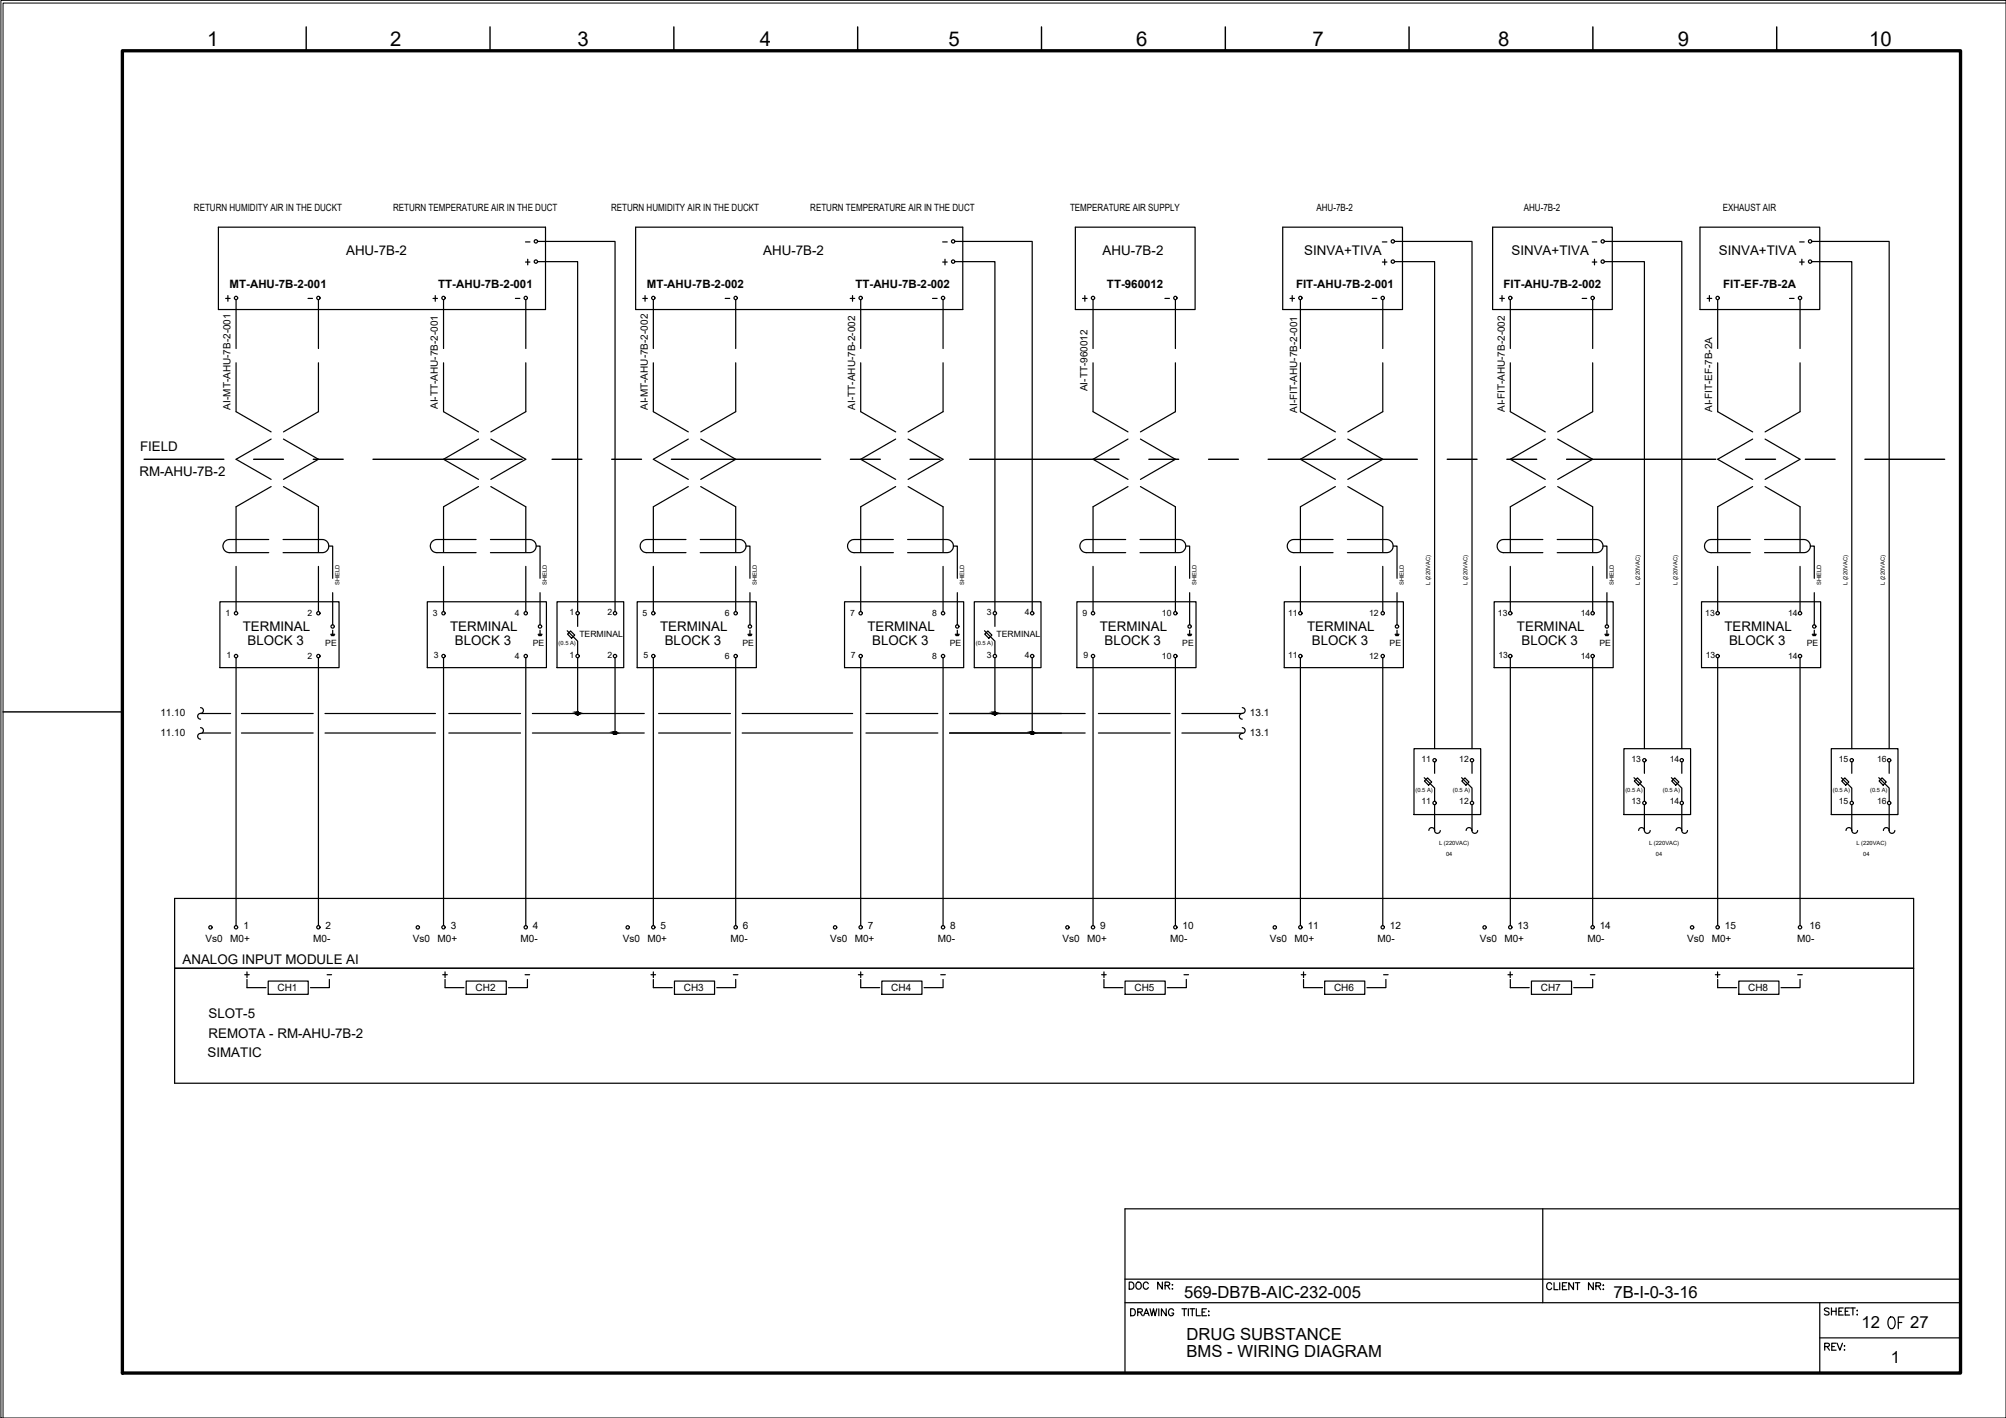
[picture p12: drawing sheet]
<svg xmlns="http://www.w3.org/2000/svg" width="420mm" height="297mm" viewBox="0 0 420 297" stroke-linecap="round" stroke-linejoin="round" font-family="sans-serif">
<!-- layer: G-TTLB-TTLB -->
<path d="M25.6 10.6h385v277h-385z" fill="none" stroke="#000" stroke-width=".7"/>
<!-- layer: G-TTLB-OTLN -->
<path d="M420.1 .6h-419.5v296.4" fill="none" stroke="#000" stroke-width=".21"/>
<!-- layer: G-TTLB-INDX -->
<path d="M64.1 5.6v5M102.6 5.6v5M141.1 5.6v5M179.6 5.6v5M218.1 5.6v5M256.6 5.6v5M295.1 5.6v5M333.6 5.6v5M372.1 5.6v5M.6 149.1h25" fill="none" stroke="#000" stroke-width=".3"/>
<!-- layer: LGSP IA4$0$LG_PLOT -->
<path d="M323.1 253.2v19.7M235.6 268h175M235.6 272.9h175M381.1 272.9v14.7M235.6 287.6h175M381.1 280.3h29.5" fill="none" stroke="#000" stroke-width=".25"/>
<!-- layer: LG_PLOT -->
<g fill="none" stroke="#000" stroke-width=".25">
<path d="M410.6 253.2h-175v34.4M236.8 274.2h.5a.78 .78 0 0 1 .5 .7 .78 .78 0 0 1-.5 .7h-.5zM238.3 274.9l.8-.1 .1-.5-.9-.1v1.4M238.8 274.9l.5 .7M239.5 275.6l.6-1.4 .6 1.4M239.8 275.1h.7M240.9 274.2l.3 1.4 .4-1.4 .3 1.4 .4-1.4M242.7 274.2v1.4M244.3 274.2v1.4l-1-1.4v1.4M245.8 274.5a.55 .55 0 0 0-.6-.3 .55 .55 0 0 0-.4 .5v.4a.53 .53 0 0 0 .5 .5 .53 .53 0 0 0 .5-.5h-.4M247.6 274.2h.9M248.1 274.2v1.4"/>
<path d="M248.9 274.2v1.4M249.2 274.2h1M249.7 274.2v1.4M250.6 274.2v1.4h.8M251.8 274.9h.5M252.7 274.2h-.9v1.4h.9M253.1 275.6h.1zM253.2 274.6v.2zM325 269a.54 .54 0 0 0-.6-.3 .54 .54 0 0 0-.4 .5v.4a.54 .54 0 0 0 .4 .6 .54 .54 0 0 0 .6-.4M325.5 268.7v1.5h.8M326.7 268.7v1.5M327.3 269.4h.5"/>
<path d="M328.2 268.7h-.9v1.5h.9M329.6 268.7v1.5l-1-1.5v1.5M329.9 268.7h1M330.4 268.7v1.5M333.7 268.7v1.5l-1-1.5v1.5M334.3 269.4l.8-.1 .2-.3-.4-.3h-.6v1.5M334.8 269.4l.5 .8M335.7 269.2h.2zM335.7 270.1h.2zM383.1 274.2a.54 .54 0 0 0-.5-.2 .54 .54 0 0 0-.5 .3l1 .7v.3l-.3 .2-.7-.2M383.6 274v1.5M383.6 274.7h1"/>
<path d="M384.6 274v1.5M385.1 274.7h.6M386.1 274h-1v1.5h1M386.5 274.7h.5M387.4 274h-.9v1.5h.9M387.6 274h1M388.1 274v1.5M389 274.5v.1zM389 275.3v.2zM382.2 282.1l.8-.1 .2-.3-.4-.3h-.6v1.4M382.7 282.1l.5 .7M383.7 282.1h.5"/>
<path d="M384.6 281.4h-.9v1.4h.9M384.8 281.4l.6 1.4 .5-1.4M386.3 281.9h.1zM386.3 282.8h.1z"/>
</g>
<!-- layer: I_LIMIT_LINE -->
<g fill="none" stroke="#000" stroke-width=".3">
<path d="M30.2 96.2h16.7M53.1 96.2h6.3M65.6 96.2h6.3M78.1 96.2h31.3M115.6 96.2h6.3M128.1 96.2h6.3M140.6 96.2h31.3M178.1 96.2h6.3M190.6 96.2h6.3M203.1 96.2h31.3M240.6 96.2h6.3M253.1 96.2h6.3"/>
<path d="M265.6 96.2h31.3M303.1 96.2h6.3M315.6 96.2h6.3M328.1 96.2h31.3M365.6 96.2h6.3M378.1 96.2h6.3M390.6 96.2h16.7"/>
</g>
<!-- layer: 0 -->
<g fill="none" stroke="#000" stroke-width=".25">
<path d="M112.6 54.8h8.4v73.3M112.6 50.6h16.2v77.5M200 54.8h8.4v73.3M200 50.6h16.2v77.5M292.1 54.8h8.4v102M292.1 50.6h16.2v106.2M336 54.8h8.4v102M336 50.6h16.3v106.2M379.5 54.8h8.4v102M379.5 50.6h16.2v106.2M121 137.8v11.7M128.8 137.8v15.8"/>
<path d="M208.4 137.8v11.7M216.2 137.8v15.8M42 149.5h6.3M42.4 153.6h5.9M50.6 149.5h15M50.6 153.6h15M68.1 149.5h23.1M68.1 153.6h23.1M94 149.5h15M94 153.6h15M111.5 149.5h23.4M111.5 153.6h23.4"/>
<path d="M137.9 149.5h15.1M137.9 153.6h15.1M155.4 149.5h23.2M155.4 153.6h23.2M181.4 149.5h15M181.4 153.6h15M198.9 149.5h28.4M198.9 153.6h28.4M230.1 149.5h15M230.1 153.6h15M247.5 149.5h12.7M247.5 153.6h12.7"/>
<path d="M300.5 168.6v5.4M308.3 168.6v5.4M344.4 168.6v5.4M352.3 168.6v5.4M387.9 168.6v5.4M395.7 168.6v5.4M400.8 188.2v38.7"/>
<circle cx="121" cy="149.5" r=".31"/>
<circle cx="128.8" cy="153.5" r=".31"/>
<circle cx="208.4" cy="149.5" r=".31"/>
<circle cx="216.2" cy="153.5" r=".31"/>
</g>
<!-- layer: I_DATA -->
<g fill="none" stroke="#000" stroke-width=".25">
<path d="M45.7 47.6h68.6v17.2h-68.6zM110.1 54.9h.9M110.5 54.3v1.2M133.1 47.6h68.6v17.2h-68.6zM197.4 54.9h1M197.9 54.3v1.2M225.2 47.6h25.1v17.2h-25.1zM268.7 47.6h25.1v17.2h-25.1zM289.5 54.9h1M290 54.3v1.2M312.6 47.6h25.1v17.2h-25.1zM333.5 54.9h1"/>
<path d="M334 54.3v1.2M356.1 47.6h25v17.2h-25zM376.9 54.9h1M377.4 54.3v1.2M90.7 62.5h.9M91.2 61.9v1.2M226.7 62.5h1M227.2 61.9v1.2M46.1 126.1h24.9v13.8h-24.9zM69.3 132.9h.8M69.3 133h.7M69.4 133.1h.6"/>
<path d="M69.7 132v.9M89.5 126.1h24.9v13.8h-24.9zM112.7 132.9h.8M112.8 133h.7M112.9 133.1h.5M113.1 132v.9M116.7 126.1h13.9v13.8h-13.9zM133.5 126.1h24.9v13.8h-24.9zM156.7 132.9h.8M156.7 133h.7M156.8 133.1h.5M157.1 132v.9"/>
<path d="M176.9 126.1h24.9v13.8h-24.9zM200.1 132.9h.8M200.2 133h.7M200.2 133.1h.6M200.5 132v.9M204.1 126.1h13.9v13.8h-13.9zM225.6 126.1h24.9v13.8h-24.9zM248.8 132.9h.8M248.8 133h.7M248.9 133.1h.5M249.2 132v.9M269 126.1h24.9v13.8h-24.9z"/>
<path d="M292.2 132.9h.8M292.3 133h.6M292.4 133.1h.5M292.6 132v.9M312.9 126.1h25v13.8h-25zM336.1 132.9h.9M336.2 133h.7M336.3 133.1h.5M336.6 132v.9M356.4 126.1h24.9v13.8h-24.9zM379.6 132.9h.8M379.7 133h.6"/>
<path d="M379.7 133.1h.6M380 132v.9M296.2 156.8h13.9v13.8h-13.9zM340.1 156.8h14v13.8h-14zM383.6 156.8h13.9v13.8h-13.9zM400.8 188.2h-364.2v38.7h364.2M36.6 202.8h364.2M51.3 204.2h.9M51.7 205.2v1.7h4M51.7 203.6v1.2M56.2 205.5h8.4v2.8h-8.4zM69 205.2v1.7h-4"/>
<path d="M93.2 206.9h4M97.6 205.5h8.4v2.8h-8.4zM110.5 205.2v1.7h-4M136.8 206.9h4M141.3 205.5h8.4v2.8h-8.4zM154.1 205.2v1.7h-4M180.3 206.9h4M184.7 205.5h8.4v2.8h-8.4zM197.5 205.2v1.7h-4M230.7 204.2h1M231.2 203.6v1.2M231.2 205.2v1.7h4"/>
<path d="M235.6 205.5h8.5v2.8h-8.5zM248.5 205.2v1.7h-4M272.5 204.2h1M273 205.2v1.7h4M273 203.6v1.2M277.5 205.5h8.4v2.8h-8.4zM290.3 205.2v1.7h-4M315.8 204.2h1M316.3 203.6v1.2M316.3 205.2v1.7h4M320.8 205.5h8.4v2.8h-8.4zM333.6 205.2v1.7h-4"/>
<path d="M359.3 204.2h.9M359.7 203.6v1.2M359.8 205.2v1.7h3.9M364.2 205.5h8.4v2.8h-8.4zM377 205.2v1.7h-4"/>
<circle cx="112.2" cy="54.8" r=".35"/>
<circle cx="199.6" cy="54.8" r=".35"/>
<circle cx="291.7" cy="54.8" r=".35"/>
<circle cx="335.7" cy="54.8" r=".35"/>
<circle cx="379.1" cy="54.8" r=".35"/>
<circle cx="92.9" cy="62.4" r=".35"/>
<circle cx="228.9" cy="62.4" r=".35"/>
<circle cx="49.4" cy="128.5" r=".35"/>
<circle cx="49.4" cy="137.4" r=".35"/>
<circle cx="66.7" cy="128.5" r=".35"/>
<circle cx="66.7" cy="137.4" r=".35"/>
<circle cx="69.7" cy="131.2" r=".35"/>
<circle cx="92.9" cy="128.5" r=".35"/>
<circle cx="92.9" cy="137.4" r=".35"/>
<circle cx="110.1" cy="137.4" r=".35"/>
<circle cx="110.1" cy="128.5" r=".35"/>
<circle cx="113.1" cy="131.2" r=".35"/>
<circle cx="121" cy="128.5" r=".35"/>
<circle cx="121" cy="137.4" r=".35"/>
<circle cx="128.8" cy="128.5" r=".35"/>
<circle cx="128.8" cy="137.4" r=".35"/>
<circle cx="136.8" cy="137.4" r=".35"/>
<circle cx="136.8" cy="128.5" r=".35"/>
<circle cx="154.1" cy="128.5" r=".35"/>
<circle cx="154.1" cy="137.4" r=".35"/>
<circle cx="157.1" cy="131.2" r=".35"/>
<circle cx="180.3" cy="128.5" r=".35"/>
<circle cx="180.3" cy="137.4" r=".35"/>
<circle cx="197.5" cy="137.4" r=".35"/>
<circle cx="197.5" cy="128.5" r=".35"/>
<circle cx="200.5" cy="131.2" r=".35"/>
<circle cx="208.4" cy="137.4" r=".35"/>
<circle cx="208.4" cy="128.5" r=".35"/>
<circle cx="216.2" cy="128.5" r=".35"/>
<circle cx="216.2" cy="137.4" r=".35"/>
<circle cx="228.9" cy="137.4" r=".35"/>
<circle cx="228.9" cy="128.5" r=".35"/>
<circle cx="246.2" cy="128.5" r=".35"/>
<circle cx="246.2" cy="137.4" r=".35"/>
<circle cx="249.2" cy="131.2" r=".35"/>
<circle cx="272.4" cy="128.5" r=".35"/>
<circle cx="272.4" cy="137.4" r=".35"/>
<circle cx="289.6" cy="137.4" r=".35"/>
<circle cx="289.6" cy="128.5" r=".35"/>
<circle cx="292.6" cy="131.2" r=".35"/>
<circle cx="316.3" cy="128.5" r=".35"/>
<circle cx="316.3" cy="137.4" r=".35"/>
<circle cx="333.6" cy="128.5" r=".35"/>
<circle cx="333.6" cy="137.4" r=".35"/>
<circle cx="336.6" cy="131.2" r=".35"/>
<circle cx="359.8" cy="137.4" r=".35"/>
<circle cx="359.8" cy="128.5" r=".35"/>
<circle cx="377" cy="128.5" r=".35"/>
<circle cx="377" cy="137.4" r=".35"/>
<circle cx="380" cy="131.2" r=".35"/>
<circle cx="300.5" cy="159.3" r=".35"/>
<circle cx="308.3" cy="159.3" r=".35"/>
<circle cx="344.4" cy="159.3" r=".35"/>
<circle cx="352.2" cy="159.3" r=".35"/>
<circle cx="387.8" cy="159.3" r=".35"/>
<circle cx="395.7" cy="159.3" r=".35"/>
<circle cx="300.5" cy="168.2" r=".35"/>
<circle cx="308.3" cy="168.2" r=".35"/>
<circle cx="344.4" cy="168.2" r=".35"/>
<circle cx="352.2" cy="168.2" r=".35"/>
<circle cx="387.8" cy="168.2" r=".35"/>
<circle cx="395.7" cy="168.2" r=".35"/>
<circle cx="44.1" cy="194.3" r=".35"/>
<circle cx="49.4" cy="194.2" r=".35"/>
<circle cx="66.7" cy="194.2" r=".35"/>
<circle cx="87.5" cy="194.3" r=".35"/>
<circle cx="92.9" cy="194.2" r=".35"/>
<circle cx="110.1" cy="194.2" r=".35"/>
<circle cx="131.5" cy="194.3" r=".35"/>
<circle cx="136.8" cy="194.2" r=".35"/>
<circle cx="154.1" cy="194.2" r=".35"/>
<circle cx="174.9" cy="194.3" r=".35"/>
<circle cx="180.3" cy="194.2" r=".35"/>
<circle cx="197.5" cy="194.2" r=".35"/>
<circle cx="223.6" cy="194.3" r=".35"/>
<circle cx="228.9" cy="194.2" r=".35"/>
<circle cx="246.2" cy="194.2" r=".35"/>
<circle cx="267" cy="194.3" r=".35"/>
<circle cx="272.4" cy="194.2" r=".35"/>
<circle cx="289.6" cy="194.2" r=".35"/>
<circle cx="310.9" cy="194.3" r=".35"/>
<circle cx="316.3" cy="194.2" r=".35"/>
<circle cx="333.6" cy="194.2" r=".35"/>
<circle cx="354.4" cy="194.3" r=".35"/>
<circle cx="359.8" cy="194.2" r=".35"/>
<circle cx="377" cy="194.2" r=".35"/>
</g>
<!-- layer: I_TABS -->
<g fill="none" stroke="#000" stroke-width=".25">
<path d="M49.4 62.8v10.2M49.4 76v10.2l7.4 4.3M66.7 62.8v10.2M66.7 76v10.2l-7.3 4.3M92.9 62.8v10.2M92.9 76v10.2l7.3 4.3M110.1 62.8v10.2M110.1 76v10.2l-7.3 4.3M136.8 62.8v10.2M136.8 76v10.2l7.4 4.3M154.1 62.8v10.2M154.1 76v10.2l-7.3 4.3"/>
<path d="M180.3 62.8v10.2M180.3 76v10.2l7.3 4.3M197.5 62.8v10.2M197.5 76v10.2l-7.3 4.3M228.9 62.8v10.2M228.9 76v10.2l7.4 4.3M246.2 62.8v10.2M246.2 76v10.2l-7.3 4.3M272.4 62.8v10.2M272.4 76v10.2l7.3 4.3M289.6 62.8v10.2M289.6 76v10.2l-7.3 4.3"/>
<path d="M316.3 62.8v10.2M316.3 76v10.2l7.4 4.3M333.6 62.8v10.2M333.6 76v10.2l-7.3 4.3M359.8 62.8v10.2M359.8 76v10.2l7.3 4.3M377 62.8v10.2M377 76v10.2l-7.3 4.3M56.8 92l-7.4 4.2 7.4 4.2M59.4 92l7.3 4.2-7.3 4.2M100.2 92l-7.3 4.2 7.3 4.2M102.8 92l7.3 4.2-7.3 4.2"/>
<path d="M144.2 92l-7.4 4.2 7.4 4.2M146.8 92l7.3 4.2-7.3 4.2M187.6 92l-7.3 4.2 7.3 4.2M190.2 92l7.3 4.2-7.3 4.2M236.3 92l-7.4 4.2 7.4 4.2M238.9 92l7.3 4.2-7.3 4.2M279.7 92l-7.3 4.2 7.3 4.2M282.3 92l7.3 4.2-7.3 4.2M323.7 92l-7.4 4.2 7.4 4.2M326.3 92l7.3 4.2-7.3 4.2M367.1 92l-7.3 4.2 7.3 4.2M369.7 92l7.3 4.2-7.3 4.2"/>
<path d="M49.4 118.6v9.5M56.3 113h-8.2a1.38 1.38 0 0 0-1.4 1.4 1.38 1.38 0 0 0 1.4 1.4h8.2M56.8 101.9l-7.4 4.3v9.4M59.3 113h8.2a1.38 1.38 0 0 1 1.4 1.4 1.38 1.38 0 0 1-1.4 1.4h-8.2M59.4 101.9l7.3 4.3v9.4M66.7 118.6v9.5M68.9 114.4h.8v6.7M92.9 118.6v9.5M99.7 113h-8.2a1.38 1.38 0 0 0-1.4 1.4 1.38 1.38 0 0 0 1.4 1.4h8.2M100.2 101.9l-7.3 4.3v9.4M102.7 113h8.2a1.38 1.38 0 0 1 1.4 1.4 1.38 1.38 0 0 1-1.4 1.4h-8.2M102.8 101.9l7.3 4.3v9.4"/>
<path d="M110.1 118.6v9.5M112.3 114.4h.8v6.7M136.8 118.6v9.5M143.7 113h-8.2a1.38 1.38 0 0 0-1.4 1.4 1.38 1.38 0 0 0 1.4 1.4h8.2M144.2 101.9l-7.4 4.3v9.4M146.7 113h8.2a1.38 1.38 0 0 1 1.4 1.4 1.38 1.38 0 0 1-1.4 1.4h-8.2M146.8 101.9l7.3 4.3v9.4M154.1 118.6v9.5M156.3 114.4h.8v6.7M180.3 118.6v9.5M187.1 113h-8.2a1.38 1.38 0 0 0-1.4 1.4 1.38 1.38 0 0 0 1.4 1.4h8.2M187.6 101.9l-7.3 4.3v9.4"/>
<path d="M190.1 113h8.2a1.38 1.38 0 0 1 1.4 1.4 1.38 1.38 0 0 1-1.4 1.4h-8.2M190.2 101.9l7.3 4.3v9.4M197.5 118.6v9.5M199.7 114.4h.8v6.7M228.9 118.6v9.5M235.8 113h-8.2a1.38 1.38 0 0 0-1.4 1.4 1.38 1.38 0 0 0 1.4 1.4h8.2M236.3 101.9l-7.4 4.3v9.4M238.8 113h8.2a1.38 1.38 0 0 1 1.4 1.4 1.38 1.38 0 0 1-1.4 1.4h-8.2M238.9 101.9l7.3 4.3v9.4M246.2 118.6v9.5M248.4 114.4h.8v6.7M272.4 118.6v9.5"/>
<path d="M279.2 113h-8.2a1.38 1.38 0 0 0-1.4 1.4 1.38 1.38 0 0 0 1.4 1.4h8.2M279.7 101.9l-7.3 4.3v9.4M282.2 113h8.2a1.38 1.38 0 0 1 1.4 1.4 1.38 1.38 0 0 1-1.4 1.4h-8.2M282.3 101.9l7.3 4.3v9.4M289.6 118.6v9.5M291.8 114.4h.8v6.7M316.3 118.6v9.5M323.2 113h-8.2a1.38 1.38 0 0 0-1.4 1.4 1.38 1.38 0 0 0 1.4 1.4h8.2M323.7 101.9l-7.4 4.3v9.4M326.2 113h8.2a1.38 1.38 0 0 1 1.4 1.4 1.38 1.38 0 0 1-1.4 1.4h-8.2M326.3 101.9l7.3 4.3v9.4M333.6 118.6v9.5"/>
<path d="M335.7 114.4h.9v6.7M359.8 118.6v9.5M366.6 113h-8.2a1.38 1.38 0 0 0-1.4 1.4 1.38 1.38 0 0 0 1.4 1.4h8.2M367.1 101.9l-7.3 4.3v9.4M369.6 113h8.2a1.38 1.38 0 0 1 1.4 1.4 1.38 1.38 0 0 1-1.4 1.4h-8.2M369.7 101.9l7.3 4.3v9.4M377 118.6v9.5M379.2 114.4h.8v6.7M49.4 137.8v56.1M66.7 137.8v56.1M69.7 124.1v6.8M92.9 137.8v56.1"/>
<path d="M110.1 137.8v56.1M113.1 124.1v6.8M136.8 137.8v56.1M154.1 137.8v56.1M157.1 124.1v6.8M180.3 137.8v56.1M197.5 137.8v56.1M200.5 124.1v6.8M228.9 137.8v56.1M246.2 137.8v56.1M249.2 124.1v6.8M272.4 137.8v56.1"/>
<path d="M289.6 137.8v56.1M292.6 124.1v6.8M316.3 137.8v56.1M333.6 137.8v56.1M336.6 124.1v6.8M359.8 137.8v56.1M377 137.8v56.1M380 124.1v6.8M42 148.2a.64 .64 0 0 1 .6 .8 .64 .64 0 0 1-.8 .5 .6 .6 0 0 0-.4 .7 .6 .6 0 0 0 .6 .5M42 152.4a.64 .64 0 0 1 .6 .8 .64 .64 0 0 1-.8 .5 .6 .6 0 0 0-.4 .7 .6 .6 0 0 0 .6 .4M260.2 148.2a.64 .64 0 0 1 .6 .8 .64 .64 0 0 1-.8 .5 .6 .6 0 0 0-.4 .7 .6 .6 0 0 0 .6 .5M260.2 152.4a.64 .64 0 0 1 .6 .8 .64 .64 0 0 1-.8 .5 .6 .6 0 0 0-.4 .7 .6 .6 0 0 0 .6 .4"/>
<path d="M299.3 174a.63 .63 0 0 1 .7-.6 .63 .63 0 0 1 .5 .8 .6 .6 0 0 0 .7 .4 .6 .6 0 0 0 .5-.6M307.1 174a.64 .64 0 0 1 .7-.6 .64 .64 0 0 1 .5 .8 .6 .6 0 0 0 .7 .4 .6 .6 0 0 0 .5-.6M343.2 174a.64 .64 0 0 1 .8-.6 .64 .64 0 0 1 .5 .8 .6 .6 0 0 0 .6 .4 .6 .6 0 0 0 .5-.6M351 174a.63 .63 0 0 1 .8-.6 .63 .63 0 0 1 .5 .8 .6 .6 0 0 0 .7 .4 .6 .6 0 0 0 .4-.6M386.7 174a.64 .64 0 0 1 .7-.6 .64 .64 0 0 1 .5 .8 .6 .6 0 0 0 .7 .4 .6 .6 0 0 0 .5-.6M394.5 174a.6 .6 0 0 1 .6-.6 .6 .6 0 0 1 .6 .6M395.7 174a.6 .6 0 0 0 .6 .6 .6 .6 0 0 0 .6-.6"/>
</g>
<!-- layer: EI-CTRL -->
<g fill="none" stroke="#000" stroke-width=".25">
<path d="M118.8 132.1l2.2 2.2v2.8M119.5 132.2l.9 .8-.7 .7-.8-.9zM121 128.8v2.4M206.2 132.1l2.2 2.2v2.8M206.2 132.8l.7-.6 .9 .8-.7 .7zM208.4 128.8v2.4M300.5 159.6v2.4M308.3 159.6v2.4M344.4 159.6v2.4M352.3 159.6v2.4M387.9 159.6v2.4M395.7 159.6v2.4"/>
<path d="M298.3 162.9l2.2 2.2v2.8M299 162.9l.9 .9-.7 .7-.9-.9zM306.1 162.9l2.2 2.2v2.8M306.2 163.6l.6-.7 .9 .9-.7 .7zM342.2 162.9l2.2 2.2v2.8M342.3 163.6l.7-.7 .8 .9-.6 .7zM350.1 162.9l2.2 2.2v2.8M350.8 162.9l.8 .9-.6 .7-.9-.9zM385.7 162.9l2.2 2.2v2.8M385.7 163.6l.7-.7 .8 .9-.6 .7zM393.5 162.9l2.2 2.2v2.8M394.2 162.9l.9 .9-.7 .7-.8-.9z"/>
</g>
<!-- layer: 0 -->
<g fill="#000" stroke="#000" stroke-width=".21">
<path d="M120.9 149.2h.1zM128.7 153.3h.1zM208.3 149.2h.1zM216.1 153.3h.1z"/>
<path d="M120.9 149.2h.1zM120.8 149.2h.2z"/>
<path d="M120.8 149.2h.2zM120.8 149.2h.2z"/>
<path d="M120.8 149.2l.2 .1zM120.8 149.2l.2 .1z"/>
<path d="M120.8 149.3h.2zM120.8 149.3h.2z"/>
<path d="M120.7 149.3l.3 .1zM120.7 149.3l.3 .1z"/>
<path d="M120.7 149.4h.3zM120.7 149.4h.3z"/>
<path d="M120.7 149.4l.3 .1zM120.7 149.4l.3 .1z"/>
<path d="M120.9 149.7h.2zM120.9 149.7l.1 .1z"/>
<path d="M121 149.2h.1zM121 149.2h.1z"/>
<path d="M121 149.2h.1zM121 149.2h.1z"/>
<path d="M120.9 149.7h.2zM120.9 149.7h.2z"/>
<path d="M121 149.2h.2zM121 149.2h.2z"/>
<path d="M121 149.2l.2 .1zM121 149.2l.2 .1z"/>
<path d="M120.8 149.7h.4zM120.8 149.7h.3z"/>
<path d="M120.8 149.7h.4zM120.8 149.7h.4z"/>
<path d="M121 149.3h.2zM121 149.3h.2z"/>
<path d="M121 149.3l.3 .1zM121 149.3l.3 .1z"/>
<path d="M120.7 149.6h.5zM120.7 149.6l.5 .1z"/>
<path d="M121 149.4h.3zM121 149.4h.3z"/>
<path d="M120.7 149.6h.6zM120.7 149.6h.5z"/>
<path d="M121 149.4l.3 .1zM121 149.4l.3 .1z"/>
<path d="M120.7 149.5h.6zM120.7 149.5h.6z"/>
<path d="M120.7 149.5h.6zM120.7 149.5l.6 .1z"/>
<path d="M128.7 153.3h.1zM128.7 153.3h.1z"/>
<path d="M128.7 153.3h.1zM128.6 153.3h.2z"/>
<path d="M128.6 153.3l.2 .1zM128.6 153.3l.2 .1z"/>
<path d="M128.6 153.4h.2zM128.6 153.4h.2z"/>
<path d="M128.6 153.4h.2zM128.6 153.4h.2z"/>
<path d="M128.5 153.4l.3 .1zM128.5 153.4l.3 .1z"/>
<path d="M128.5 153.5l.3 .1zM128.5 153.5l.3 .1z"/>
<path d="M128.7 153.8h.2zM128.7 153.8h.1z"/>
<path d="M128.8 153.3h.1zM128.8 153.3h.1z"/>
<path d="M128.8 153.3h.2zM128.8 153.3h.2z"/>
<path d="M128.7 153.8h.2zM128.7 153.8h.2z"/>
<path d="M128.8 153.3h.2zM128.8 153.3h.2z"/>
<path d="M128.6 153.8h.4zM128.6 153.8h.3z"/>
<path d="M128.8 153.3l.3 .1zM128.8 153.3l.3 .1z"/>
<path d="M128.6 153.7h.4zM128.6 153.7l.4 .1z"/>
<path d="M128.8 153.4h.3zM128.8 153.4h.3z"/>
<path d="M128.8 153.4h.3zM128.8 153.4h.3z"/>
<path d="M128.6 153.7h.5zM128.6 153.7h.4z"/>
<path d="M128.8 153.4l.3 .1zM128.8 153.4l.3 .1z"/>
<path d="M128.5 153.7h.6zM128.5 153.7h.6z"/>
<path d="M128.8 153.5l.3 .1zM128.8 153.5l.3 .1z"/>
<path d="M128.5 153.6h.6zM128.5 153.6h.6z"/>
<path d="M128.5 153.6h.6zM128.5 153.6l.6 .1z"/>
<path d="M208.3 149.2h.1zM208.2 149.2h.2z"/>
<path d="M208.2 149.2h.2zM208.2 149.2h.2z"/>
<path d="M208.2 149.2l.2 .1zM208.2 149.2l.2 .1z"/>
<path d="M208.2 149.3h.2zM208.2 149.3h.2z"/>
<path d="M208.1 149.3l.3 .1zM208.1 149.3l.3 .1z"/>
<path d="M208.1 149.4h.3zM208.1 149.4h.3z"/>
<path d="M208.1 149.4l.3 .1zM208.1 149.4l.3 .1z"/>
<path d="M208.3 149.7h.1zM208.3 149.7l.1 .1z"/>
<path d="M208.4 149.2h.1zM208.4 149.2h.1z"/>
<path d="M208.2 149.7h.3zM208.2 149.7h.2z"/>
<path d="M208.4 149.2h.2zM208.4 149.2h.2z"/>
<path d="M208.2 149.7h.4zM208.2 149.7h.3z"/>
<path d="M208.4 149.2l.2 .1zM208.4 149.2l.2 .1z"/>
<path d="M208.4 149.3h.2zM208.4 149.3h.2z"/>
<path d="M208.2 149.7h.4zM208.2 149.7h.4z"/>
<path d="M208.4 149.3l.3 .1zM208.4 149.3l.3 .1z"/>
<path d="M208.1 149.6h.5zM208.1 149.6l.5 .1z"/>
<path d="M208.4 149.4h.3zM208.4 149.4h.3z"/>
<path d="M208.4 149.4l.3 .1zM208.4 149.4l.3 .1z"/>
<path d="M208.1 149.5l.6 .1zM208.1 149.5l.6 .1z"/>
<path d="M208.1 149.6h.6zM208.1 149.6h.5z"/>
<path d="M208.1 149.5h.6zM208.1 149.5h.6z"/>
<path d="M216.1 153.3h.1zM216.1 153.3h.1z"/>
<path d="M216 153.3h.2zM216 153.3h.2z"/>
<path d="M216 153.3l.2 .1zM216 153.3l.2 .1z"/>
<path d="M216 153.4h.2zM216 153.4h.2z"/>
<path d="M215.9 153.4h.3zM215.9 153.4h.3z"/>
<path d="M215.9 153.4l.3 .1zM215.9 153.4l.3 .1z"/>
<path d="M215.9 153.5l.3 .1zM215.9 153.5l.3 .1z"/>
<path d="M216.1 153.8h.2zM216.1 153.8h.1z"/>
<path d="M216.2 153.3h.1zM216.2 153.3h.1z"/>
<path d="M216.2 153.3h.1zM216.2 153.3h.1z"/>
<path d="M216.2 153.3h.2zM216.2 153.3h.2z"/>
<path d="M216.1 153.8h.2zM216.1 153.8h.2z"/>
<path d="M216.2 153.3l.2 .1zM216.2 153.3l.2 .1z"/>
<path d="M216 153.8h.4zM216 153.8h.3z"/>
<path d="M216.2 153.4h.3zM216.2 153.4h.3z"/>
<path d="M216 153.7h.4zM216 153.7l.4 .1z"/>
<path d="M216.2 153.4h.3zM216.2 153.4h.3z"/>
<path d="M215.9 153.7h.6zM215.9 153.7h.5z"/>
<path d="M215.9 153.7h.6zM215.9 153.7h.6z"/>
<path d="M216.2 153.4l.3 .1zM216.2 153.4l.3 .1z"/>
<path d="M216.2 153.5l.3 .1zM216.2 153.5l.3 .1z"/>
<path d="M215.9 153.6h.6zM215.9 153.6h.6z"/>
<path d="M215.9 153.6h.6zM215.9 153.6l.6 .1z"/>
</g>
<path d="M.2 .1h420v296.9h-420z" fill="none" stroke="#000" stroke-width=".21"/>
<text font-size="5.7" x="394.4" y="279.4">OF</text>
<text font-size="4.4" x="235.7" y="271.3">DOC NR:</text>
<g font-size="4.3">
<text x="43.4" y="9.6">1</text>
<text x="81.7" y="9.6">2</text>
<text x="120.9" y="9.6">3</text>
<text x="159.2" y="9.6">4</text>
<text x="198.6" y="9.6">5</text>
<text x="238" y="9.6">6</text>
<text x="274.9" y="9.6">7</text>
<text x="313.8" y="9.6">8</text>
<text x="351.4" y="9.6">9</text>
<text x="391.5" y="9.6">10</text>
</g>
<g font-size="4">
<text x="46.2" y="64.2">+</text>
<text x="133.7" y="64.2">+</text>
<text x="177.1" y="64.2">+</text>
<text x="269.2" y="64.2">+</text>
<text x="313.3" y="64.2">+</text>
<text x="356.7" y="64.2">+</text>
<text x="91.7" y="206">+</text>
<text x="135.5" y="206">+</text>
<text x="178.9" y="206">+</text>
</g>
<g font-size="3.5">
<text x="248" y="271.9">569-DB7B-AIC-232-005</text>
<text x="338" y="272">7B-I-0-3-16</text>
<text x="248.5" y="280.7">DRUG SUBSTANCE</text>
<text x="389.9" y="278.2">12</text>
<text x="400.1" y="278.2">27</text>
<text x="248.5" y="284.3">BMS - WIRING DIAGRAM</text>
<text x="396.1" y="285.6">1</text>
</g>
<g font-size="2.8">
<text x="72.5" y="53.4">AHU-7B-2</text>
<text x="159.9" y="53.4">AHU-7B-2</text>
<text x="230.9" y="53.4">AHU-7B-2</text>
<text x="273.2" y="53.4">SINVA+TIVA</text>
<text x="316.6" y="53.4">SINVA+TIVA</text>
<text x="360" y="53.4">SINVA+TIVA</text>
<text x="29.3" y="94.5">FIELD</text>
<text x="29.2" y="99.6">RM-AHU-7B-2</text>
<text x="50.8" y="132.2">TERMINAL</text>
<text x="51.8" y="135.1">BLOCK 3</text>
<text x="94.3" y="132.2">TERMINAL</text>
<text x="95.3" y="135.1">BLOCK 3</text>
<text x="138.2" y="132.2">TERMINAL</text>
<text x="139.2" y="135.1">BLOCK 3</text>
<text x="181.7" y="132.2">TERMINAL</text>
<text x="182.7" y="135.1">BLOCK 3</text>
<text x="230.3" y="132.2">TERMINAL</text>
<text x="231.3" y="135.1">BLOCK 3</text>
<text x="273.8" y="132.2">TERMINAL</text>
<text x="274.8" y="135.1">BLOCK 3</text>
<text x="317.7" y="132.2">TERMINAL</text>
<text x="318.7" y="135.1">BLOCK 3</text>
<text x="361.2" y="132.2">TERMINAL</text>
<text x="362.2" y="135.1">BLOCK 3</text>
<text x="38.2" y="201.9">ANALOG INPUT MODULE AI</text>
<text x="43.7" y="213.3">SLOT-5</text>
<text x="43.5" y="221.3">SIMATIC</text>
<text x="43.7" y="217.5">REMOTA - RM-AHU-7B-2</text>
</g>
<g font-size="2.6">
<text x="109" y="51.9">-</text>
<text x="196.5" y="51.9">-</text>
<text x="288.6" y="51.9">-</text>
<text x="332.7" y="51.9">-</text>
<text x="376.1" y="51.9">-</text>
<text x="63.5" y="63.9">-</text>
<text x="106.9" y="63.9">-</text>
<text x="151" y="63.9">-</text>
<text x="194.4" y="63.9">-</text>
<text x="243.1" y="63.9">-</text>
<text x="286.5" y="63.9">-</text>
<text x="330.6" y="63.9">-</text>
<text x="373.9" y="63.9">-</text>
<text x="67.7" y="205.3">-</text>
<text x="109" y="205.3">-</text>
<text x="152.8" y="205.3">-</text>
<text x="196.1" y="205.3">-</text>
<text x="246.9" y="205.3">-</text>
<text x="288.9" y="205.3">-</text>
<text x="332.3" y="205.3">-</text>
<text x="375.7" y="205.3">-</text>
</g>
<g font-size="2.4">
<text x="48.1" y="60.3">MT-AHU-7B-2-001</text>
<text x="91.8" y="60.3">TT-AHU-7B-2-001</text>
<text x="135.5" y="60.3">MT-AHU-7B-2-002</text>
<text x="179.2" y="60.3">TT-AHU-7B-2-002</text>
<text x="231.9" y="60.3">TT-960012</text>
<text x="271.5" y="60.3">FIT-AHU-7B-2-001</text>
<text x="314.9" y="60.3">FIT-AHU-7B-2-002</text>
<text x="360.9" y="60.3">FIT-EF-7B-2A</text>
</g>
<g font-size="2.1">
<text x="40.6" y="44.2">RETURN HUMIDITY AIR IN THE DUCKT</text>
<text x="82.3" y="44.2">RETURN TEMPERATURE AIR IN THE DUCT</text>
<text x="128" y="44.2">RETURN HUMIDITY AIR IN THE DUCKT</text>
<text x="169.7" y="44.2">RETURN TEMPERATURE AIR IN THE DUCT</text>
<text x="224.1" y="44.2">TEMPERATURE AIR SUPPLY</text>
<text x="275.7" y="44.2">AHU-7B-2</text>
<text x="319.2" y="44.2">AHU-7B-2</text>
<text x="360.8" y="44.2">EXHAUST AIR</text>
<text x="227.8" y="81.9" transform="rotate(-90 227.8 81.9)">AI-TT-960012</text>
<text x="48.3" y="85.8" transform="rotate(-90 48.3 85.8)">AI-MT-AHU-7B-2-001</text>
<text x="91.7" y="85.7" transform="rotate(-90 91.7 85.7)">AI-TT-AHU-7B-2-001</text>
<text x="135.7" y="85.9" transform="rotate(-90 135.7 85.9)">AI-MT-AHU-7B-2-002</text>
<text x="179.1" y="85.8" transform="rotate(-90 179.1 85.8)">AI-TT-AHU-7B-2-002</text>
<text x="271.7" y="86.5" transform="rotate(-90 271.7 86.5)">AI-FIT-AHU-7B-2-001</text>
<text x="315.2" y="86.3" transform="rotate(-90 315.2 86.3)">AI-FIT-AHU-7B-2-002</text>
<text x="358.6" y="86.3" transform="rotate(-90 358.6 86.3)">AI-FIT-EF-7B-2A</text>
<text x="33.6" y="150">11.10</text>
<text x="261.8" y="150">13.1</text>
<text x="33.6" y="154.2">11.10</text>
<text x="261.8" y="154.2">13.1</text>
<text x="43.1" y="197.3">Vs0</text>
<text x="48.2" y="197.3">M0+</text>
<text x="51" y="194.7">1</text>
<text x="65.6" y="197.3">M0-</text>
<text x="68.2" y="194.7">2</text>
<text x="86.5" y="197.3">Vs0</text>
<text x="91.7" y="197.3">M0+</text>
<text x="94.4" y="194.7">3</text>
<text x="109.1" y="197.3">M0-</text>
<text x="111.6" y="194.7">4</text>
<text x="130.5" y="197.3">Vs0</text>
<text x="135.6" y="197.3">M0+</text>
<text x="138.4" y="194.7">5</text>
<text x="153" y="197.3">M0-</text>
<text x="155.6" y="194.7">6</text>
<text x="173.9" y="197.3">Vs0</text>
<text x="179" y="197.3">M0+</text>
<text x="181.8" y="194.7">7</text>
<text x="196.4" y="197.3">M0-</text>
<text x="199" y="194.7">8</text>
<text x="222.5" y="197.3">Vs0</text>
<text x="227.7" y="197.3">M0+</text>
<text x="230.5" y="194.7">9</text>
<text x="245.1" y="197.3">M0-</text>
<text x="247.7" y="194.7">10</text>
<text x="266" y="197.3">Vs0</text>
<text x="271.1" y="197.3">M0+</text>
<text x="273.9" y="194.7">11</text>
<text x="288.5" y="197.3">M0-</text>
<text x="291.1" y="194.7">12</text>
<text x="309.9" y="197.3">Vs0</text>
<text x="315.1" y="197.3">M0+</text>
<text x="317.9" y="194.7">13</text>
<text x="332.5" y="197.3">M0-</text>
<text x="335.1" y="194.7">14</text>
<text x="353.4" y="197.3">Vs0</text>
<text x="358.5" y="197.3">M0+</text>
<text x="361.3" y="194.7">15</text>
<text x="376.4" y="197.3">M0-</text>
<text x="379" y="194.7">16</text>
<text x="58.1" y="207.7">CH1</text>
<text x="99.6" y="207.7">CH2</text>
<text x="143.2" y="207.7">CH3</text>
<text x="186.7" y="207.7">CH4</text>
<text x="237.6" y="207.7">CH5</text>
<text x="279.4" y="207.7">CH6</text>
<text x="322.7" y="207.7">CH7</text>
<text x="366.2" y="207.7">CH8</text>
</g>
<g font-size="1.8">
<text x="47.2" y="129">1</text>
<text x="64.4" y="129">2</text>
<text x="90.7" y="129">3</text>
<text x="107.8" y="129">4</text>
<text x="119.3" y="128.8">1</text>
<text x="127.2" y="128.8">2</text>
<text x="134.6" y="129">5</text>
<text x="151.8" y="129">6</text>
<text x="178.1" y="129">7</text>
<text x="195.2" y="129">8</text>
<text x="206.7" y="128.8">3</text>
<text x="214.6" y="128.8">4</text>
<text x="226.7" y="129">9</text>
<text x="243.4" y="129">10</text>
<text x="269.8" y="129">11</text>
<text x="286.8" y="129">12</text>
<text x="313.7" y="129">13</text>
<text x="331.1" y="129">14</text>
<text x="357.2" y="129">13</text>
<text x="374.5" y="129">14</text>
<text x="47.4" y="137.9">1</text>
<text x="64.4" y="138">2</text>
<text x="68.1" y="135.2">PE</text>
<text x="90.8" y="137.9">3</text>
<text x="107.8" y="138">4</text>
<text x="111.6" y="135.2">PE</text>
<text x="119.3" y="137.7">1</text>
<text x="121.3" y="133.4">TERMINAL</text>
<text x="127.2" y="137.7">2</text>
<text x="134.8" y="137.9">5</text>
<text x="151.8" y="138">6</text>
<text x="155.5" y="135.2">PE</text>
<text x="178.2" y="137.9">7</text>
<text x="195.2" y="138">8</text>
<text x="198.9" y="135.2">PE</text>
<text x="206.7" y="137.7">3</text>
<text x="208.7" y="133.4">TERMINAL</text>
<text x="214.6" y="137.7">4</text>
<text x="226.9" y="137.9">9</text>
<text x="243.4" y="138">10</text>
<text x="247.6" y="135.2">PE</text>
<text x="269.8" y="137.9">11</text>
<text x="286.8" y="138">12</text>
<text x="291.1" y="135.2">PE</text>
<text x="313.9" y="137.9">13</text>
<text x="331.1" y="138">14</text>
<text x="335" y="135.2">PE</text>
<text x="357.3" y="137.9">13</text>
<text x="374.5" y="138">14</text>
<text x="378.4" y="135.2">PE</text>
<text x="297.7" y="159.5">11</text>
<text x="305.6" y="159.5">12</text>
<text x="341.7" y="159.5">13</text>
<text x="349.7" y="159.5">14</text>
<text x="385.1" y="159.5">15</text>
<text x="393.2" y="159.5">16</text>
<text x="297.7" y="168.5">11</text>
<text x="305.6" y="168.5">12</text>
<text x="341.7" y="168.5">13</text>
<text x="349.7" y="168.5">14</text>
<text x="385.1" y="168.5">15</text>
<text x="393.2" y="168.5">16</text>
</g>
<g font-size="1.2">
<text x="71.1" y="122.6" transform="rotate(-90 71.1 122.6)">SHIELD</text>
<text x="114.6" y="122.6" transform="rotate(-90 114.6 122.6)">SHIELD</text>
<text x="158.5" y="122.6" transform="rotate(-90 158.5 122.6)">SHIELD</text>
<text x="202" y="122.6" transform="rotate(-90 202 122.6)">SHIELD</text>
<text x="250.6" y="122.6" transform="rotate(-90 250.6 122.6)">SHIELD</text>
<text x="294" y="122.6" transform="rotate(-90 294 122.6)">SHIELD</text>
<text x="299.6" y="122.6" transform="rotate(-90 299.6 122.6)">L (220VAC)</text>
<text x="307.4" y="122.6" transform="rotate(-90 307.4 122.6)">L (220VAC)</text>
<text x="338" y="122.6" transform="rotate(-90 338 122.6)">SHIELD</text>
<text x="343.5" y="122.6" transform="rotate(-90 343.5 122.6)">L (220VAC)</text>
<text x="351.3" y="122.6" transform="rotate(-90 351.3 122.6)">L (220VAC)</text>
<text x="381.4" y="122.6" transform="rotate(-90 381.4 122.6)">SHIELD</text>
<text x="386.9" y="122.6" transform="rotate(-90 386.9 122.6)">L (220VAC)</text>
<text x="394.8" y="122.6" transform="rotate(-90 394.8 122.6)">L (220VAC)</text>
<text x="117" y="135.2">(0.5 A)</text>
<text x="204.4" y="135.2">(0.5 A)</text>
<text x="296.5" y="166">(0.5 A)</text>
<text x="304.3" y="166">(0.5 A)</text>
<text x="340.4" y="166">(0.5 A)</text>
<text x="348.3" y="166">(0.5 A)</text>
<text x="383.9" y="166">(0.5 A)</text>
<text x="391.7" y="166">(0.5 A)</text>
<text x="301.4" y="177">L (220VAC)</text>
<text x="302.9" y="179.3">04</text>
<text x="345.4" y="177">L (220VAC)</text>
<text x="346.8" y="179.3">04</text>
<text x="388.8" y="177">L (220VAC)</text>
<text x="390.3" y="179.3">04</text>
</g>
</svg>
